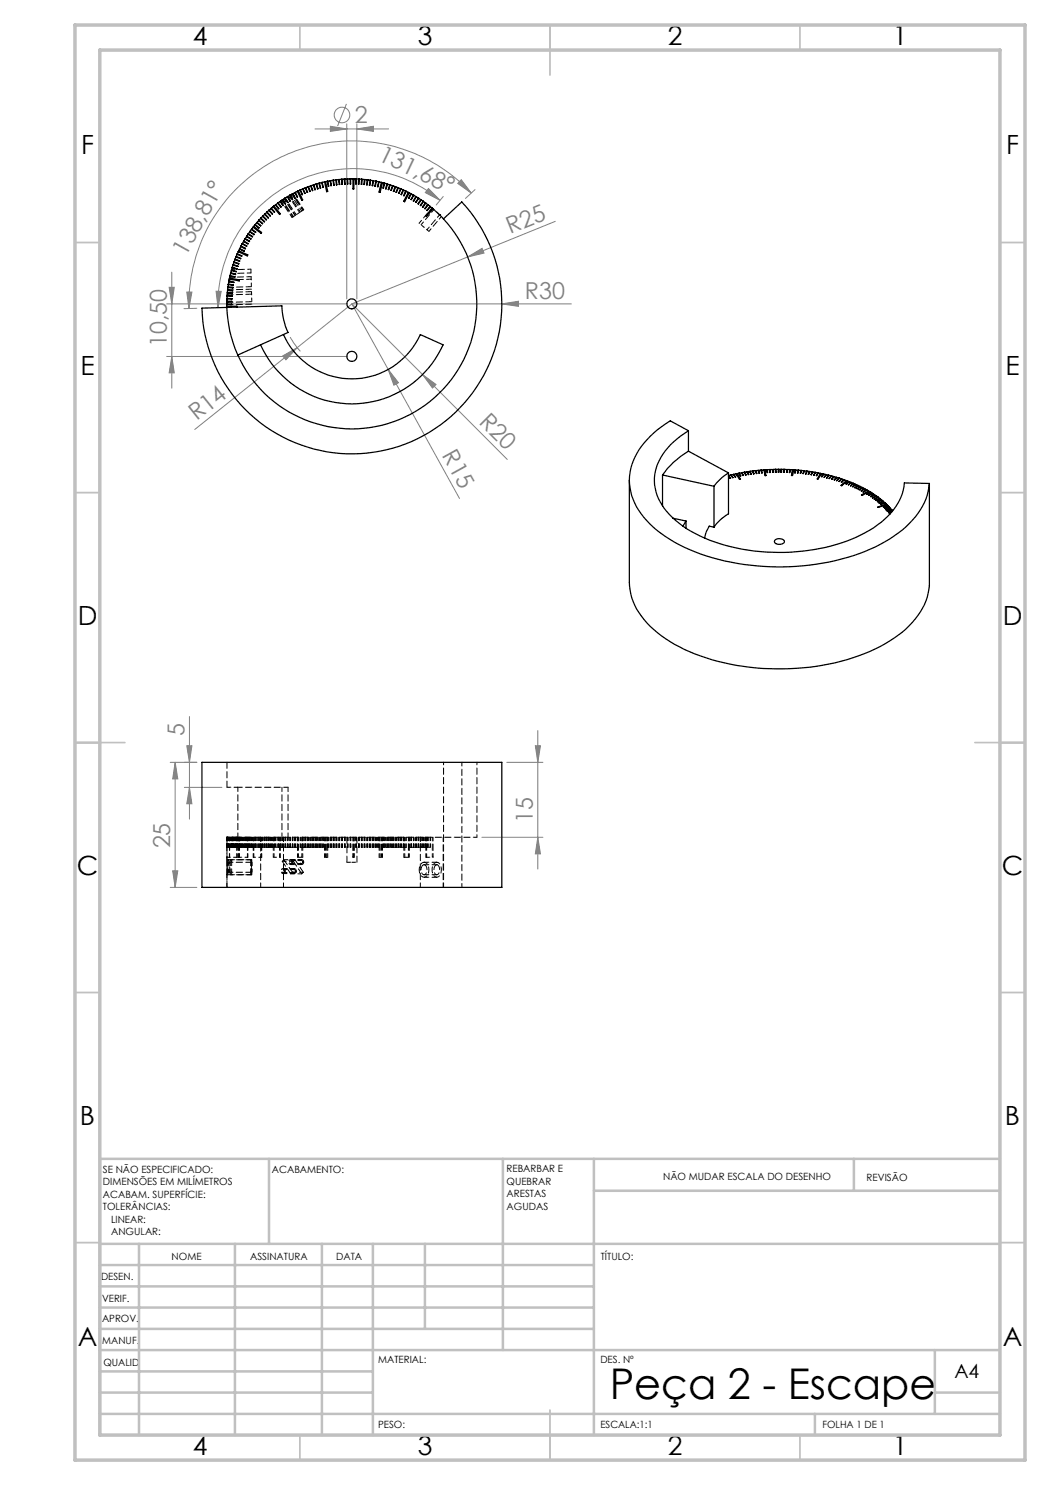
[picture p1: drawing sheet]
<svg xmlns="http://www.w3.org/2000/svg" width="210mm" height="297mm" viewBox="0 0 210 297" stroke-linecap="round" stroke-linejoin="round" font-family="sans-serif">
<g fill="none" stroke="#808080" stroke-width=".2">
<path d="M63 25.8h14.7M66.1 25.3l3.3 .5-3.3 .5zM69.3 20.8l-1.8 4.4M69.4 24.8v35M71.4 25.8l3.3-.5v1zM71.4 24.8v35M85.7 37.7l2.3 2.4-2.9-1.6zM88.7 39.3l-1.5 1.7M92.3 35.9l2 2.7-2.8-1.9zM94.3 38.6a32.6 32.6 0 0 0-36.3-8 32.6 32.6 0 0 0-20.2 31.1M95 37.9l-1.9 1.8M33.8 57.5h1.1l-.5 3.3z"/>
<path d="M34.4 54.4v23.2M37.4 58.4h1l-.6 3.3zM43.2 58.2l1 .1-.6 3.3zM88 40.1a27 27 0 0 0-29.1-3.7 27 27 0 0 0-15.3 25.2M93.5 51.4l2.9-1.7 .4 .9zM111.1 44.3l-40.7 16.5M33.3 60.8h36.1M33.3 71.3h36.1M34.4 71.3l.5 3.3h-1.1zM39.4 61.7h-2.6M56.6 71.2l2.8-1.7-2.2 2.5zM58 67.4l.7 1.1 1.4 1.8"/>
<path d="M59.4 69.5l-20.5 16.4M70.4 60.8h43.9M70.4 60.8l-11 8.7M70.4 60.8l21.5 38.9M70.4 60.8l14.1 14.1M77.6 73.9l2.1 2.6-.9 .5zM84.5 74.9l2.7 2-.7 .7zM84.5 74.9l17 17M100.4 60.8l3.3-.5v1zM35 152.5v25M35 152.5l.6 3.3h-1.1zM36.9 157.5h7.5"/>
<path d="M37.4 149.2h1l-.5 3.3zM37.9 157.5l.5 3.3h-1zM37.9 143.3v20.5M39.4 152.5h-5.4M101.4 152.5h7.2M107.1 149.2h1l-.5 3.3zM107.6 146.1v27.7M34 177.5h5.4M34.5 174.2h1.1l-.6 3.3zM96.4 167.5h12.2M107.6 167.5l.5 3.3h-1z"/>
<circle cx="68.4" cy="23" r="1.55"/>
</g>
<g fill="none" stroke="#c0c0c0" stroke-width=".35">
<path d="M60 5v5M110 5v10M160 5v5M15 48.5h5M200 48.5h5M15 98.5h5M200 98.5h5M15 148.5h10M195 148.5h10M15 198.5h5M200 198.5h5M15 248.5h5"/>
<path d="M200 248.5h5M60 287v5M110 282v10M160 287v5"/>
</g>
<g fill="none" stroke="#c0c0c0" stroke-width=".5">
<path d="M53.8 231.8v17M100.6 231.8v38.2M118.8 231.8v55.2M118.8 238.2h81.2M170.8 231.8v6.4M200 231.8h-180v55.2M20 248.8h180M20 257.3h98.8M20 253h98.8M27.8 248.8v38.2M47 248.8v38.2M64.4 248.8v38.2"/>
<path d="M74.6 248.8v38.2M85 248.8v17M20 265.8h98.8M20 261.5h98.8M20 278.5h54.6M20 274.3h54.6M20 270h180M187 278.5h13M187 270v12.8M20 282.8h180M163 282.8v4.2"/>
</g>
<path d="M15 5h190v287h-190zM20 10h180v277h-180z" fill="none" stroke="#c0c0c0" stroke-width=".7"/>
<g fill="#808080">
<path d="M100.4 60.8l3.3-.5v1z"/>
<path d="M93.5 51.4l2.9-1.7 .4 .9z"/>
<path d="M56.6 71.2l2.8-1.7-2.2 2.5z"/>
<path d="M77.6 73.9l2.1 2.6-.9 .5z"/>
<path d="M84.5 74.9l2.7 2-.7 .7z"/>
<path d="M85.7 37.7l2.3 2.4-2.9-1.6zM43.2 58.2l1 .1-.6 3.3z"/>
<path d="M66.1 25.3l3.3 .5-3.3 .5zM71.4 25.8l3.3-.5v1z"/>
<path d="M92.3 35.9l2 2.7-2.8-1.9zM37.4 58.4h1l-.6 3.3z"/>
<path d="M34.5 174.2h1.1l-.6 3.3zM35 152.5l.6 3.3h-1.1zM107.6 167.5l.5 3.3h-1zM107.1 149.2h1l-.5 3.3z"/>
<path d="M33.8 57.5h1.1l-.5 3.3zM34.4 71.3l.5 3.3h-1.1z"/>
<path d="M37.9 157.5l.5 3.3h-1zM37.4 149.2h1l-.5 3.3z"/>
</g>
<g fill="none" stroke="#000" stroke-width=".25">
<path d="M56.5 40l-.4 .2M56.6 39.9l-.1 .1M56.6 39.9l.4 .9-.5-.8M57 39.6l-.4 .3M57 39.6h.1M57 39.6l.6 .9h-.1l-.5-.9M57.5 39.4l-.5 .2M57.5 39.3v.1M57.5 39.3l.6 .9h-.1l-.5-.8M58 39.1l-.5 .2M58 39v.1M58 39l.5 .9-.5-.8"/>
<path d="M58.5 38.8l-.5 .2M58.6 38.7l-.1 .1M58.6 38.7l.3 1-.4-.9M59 38.5l-.4 .2M59.1 38.5h-.1M59.1 38.5l.4 .9h-.1l-.4-.9M59.5 38.3l-.4 .2M59.7 38.2l-.2 .1M59.7 38.2l.8 1.8-.1 .1-.9-1.8M60 38l-.3 .2M60.1 38h-.1M60.1 38l.3 .9-.4-.9"/>
<path d="M60.5 37.8l-.4 .2M60.6 37.7l-.1 .1M60.6 37.7l.4 1h-.1l-.4-.9M61.1 37.6l-.5 .1M61.1 37.5v.1M61.1 37.5l.4 .9-.1 .1-.3-.9M61.6 37.4l-.5 .1M61.7 37.3l-.1 .1M61.7 37.3l.4 1h-.2l-.3-.9M62.1 37.2l-.4 .1M62.2 37.1l-.1 .1M62.2 37.1l.3 1-.4-.9"/>
<path d="M62.7 37l-.5 .1M62.8 37h-.1M62.8 37l.3 .9-.1 .1-.3-1M63.2 36.8l-.4 .2M63.3 36.8h-.1M63.3 36.8l.3 .9-.1 .1-.3-1M63.8 36.7l-.5 .1M63.8 36.7h.1M63.8 36.7l.2 .9h.1l-.2-.9M64.3 36.5l-.4 .2M64.4 36.5h-.1M64.4 36.5l.2 1-.3-1"/>
<path d="M64.9 36.4l-.5 .1M65.1 36.3l-.2 .1M65.1 36.3l.4 2h-.2l-.4-1.9M65.4 36.3h-.3M65.5 36.2l-.1 .1M65.5 36.2l.3 1h-.1l-.3-.9M66 36.2h-.5M66 36.2h.1M66 36.2l.2 .9h.1l-.2-.9M66.6 36.1l-.5 .1M66.6 36.1h.1M66.6 36.1l.1 .9h.2l-.2-.9"/>
<path d="M67.2 36l-.5 .1M67.2 36h.1M67.2 36l.1 1h.1l-.1-1M67.7 35.9l-.4 .1M67.7 35.9h.1M67.7 35.9l.1 1h.1l-.1-1M68.3 35.9h-.5M68.4 35.8l-.1 .1M68.4 35.8l.1 1.1h-.1l-.1-1M68.9 35.8h-.5M68.9 35.8h.1M68.9 35.8v1h.1v-1"/>
<path d="M69 35.8h.5M69.5 35.8h.1M69.5 35.8l.1 1-.1-1M70 35.8h-.5M70 35.8h.1M70 35.8v1h.1v-1M70.1 35.8h.5M70.6 35.8h.2M70.6 35.8v2h.2v-2M70.8 35.8h.4M71.2 35.8h.1M71.2 35.8v1l.1-1"/>
<path d="M71.3 35.8h.5M71.8 35.8h.1M71.8 35.8l-.1 1h.1l.1-1M71.9 35.8h.4M72.3 35.8l.1 .1M72.3 35.8l-.1 1.1h.2v-1M72.4 35.9h.5M72.9 35.9h.1M72.9 35.9l-.1 1h.1l.1-1M73 35.9l.4 .1M73.4 36h.2M73.4 36l-.1 1h.1l.2-1"/>
<path d="M73.6 36l.4 .1M74 36.1h.1M74 36.1l-.1 .9h.1l.1-.9M74.1 36.1h.5M74.6 36.1l.1 .1M74.6 36.1l-.2 1h.1l.2-.9M74.7 36.2h.5M75.2 36.2v.1M75.2 36.2l-.2 1h.1l.1-.9M75.2 36.3l.5 .1M75.7 36.4h.1M75.7 36.4l-.2 .9 .1 .1 .2-1"/>
<path d="M75.8 36.4l.5 .1M76.3 36.5h.2M76.3 36.5l-.5 1.9 .2 .1 .5-2M76.5 36.5l.3 .1M76.8 36.6l.1 .1M76.8 36.6l-.2 1h.1l.2-.9M76.9 36.7l.5 .1M77.4 36.8h.1M77.4 36.8l-.3 .9 .1 .1 .3-1M77.5 36.8l.4 .2M77.9 37h.1M77.9 37l-.3 .9 .4-.9"/>
<path d="M78 37l.5 .1M78.5 37.1l.1 .1M78.5 37.1l-.3 1 .4-.9M78.6 37.2l.4 .1M79 37.3l.1 .1M79 37.3l-.3 1h.1l.3-.9M79.1 37.4l.5 .1M79.6 37.5l.1 .1M79.6 37.5l-.4 .9 .1 .1 .4-.9M79.7 37.6l.4 .1M80.1 37.7l.1 .1M80.1 37.7l-.3 1 .4-.9"/>
<path d="M80.2 37.8l.4 .2M80.6 38h.1M80.6 38l-.3 .9 .4-.9M80.7 38l.4 .2M81.1 38.2l.1 .1M81.1 38.2l-.4 .9 .1 .1 .4-.9M81.2 38.3l.5 .2M81.7 38.5l.1 .1M81.7 38.5l-.9 1.7 .1 .2 .9-1.8M81.8 38.6l.4 .1M82.2 38.7l.1 .1M82.2 38.7l-.4 1 .5-.9"/>
<path d="M82.3 38.8l.4 .2M82.7 39h.1M82.7 39l-.5 .9 .6-.9M82.8 39l.4 .3M83.2 39.3l.1 .1M83.2 39.3l-.5 .9h.1l.5-.8M83.3 39.4l.4 .2M83.7 39.6h.1M83.7 39.6l-.6 .9h.1l.5-.9M83.7 39.6l.4 .3M84.1 39.9l.1 .1M84.1 39.9l-.4 .9 .5-.8"/>
<path d="M84.2 40l.4 .2M45.4 59.2v.5M45.4 59.8v.5M45.4 59.7v.1M45.4 59.7h1v.1h-1M45.4 59h.1M45.4 59.1v.1M45.4 59.1l1 .1v.1l-1-.1M45.5 58.6l-.1 .5M45.5 58.5v.1M45.5 58.5l1 .2-1-.1M45.5 58.1v.4"/>
<path d="M45.5 58v.1M45.5 58l1 .1v.1l-1-.1M45.6 57.5l-.1 .5M45.6 57.4v.1M45.6 57.4l1 .1v.1l-1-.1M45.6 56.9v.5M45.7 56.8l-.1 .1M45.7 56.8l1 .2-.1 .1-1-.2M45.8 56.3l-.1 .5M45.8 56.3h.1M45.8 56.3l1 .1-1-.1M45.8 56h.1"/>
<path d="M45.9 55.8l-.1 .5M45.9 55.6v.2M45.9 55.6l2 .4-.1 .2-1.9-.4M46 55.2l-.1 .4M46 55.1v.1M46 55.1l1 .2v.2l-1-.3M46.1 54.7l-.1 .4M46.1 54.6v.1M46.1 54.6l1 .2v.1l-1-.2M46.3 54.1l-.2 .5M46.3 54v.1M46.3 54l1 .3-1-.2"/>
<path d="M46.4 53.5l-.1 .5M46.5 53.4l-.1 .1M46.5 53.4l.9 .4-1-.3M46.6 53l-.1 .4M46.6 52.9v.1M46.6 52.9l1 .3-1-.2M46.8 52.5l-.2 .4M46.8 52.4v.1M46.8 52.4l1 .3-.1 .1-.9-.3M47 51.9l-.2 .5M47 51.8v.1M47 51.8l.9 .4v.1l-.9-.4"/>
<path d="M47.2 51.4l-.2 .4M47.2 51.3v.1M47.2 51.3l1 .4-1-.3M47.4 50.9l-.2 .4M47.4 50.8v.1M47.4 50.8l1 .3-.1 .2-.9-.4M47.7 50.3l-.3 .5M47.7 50.2v.1M47.7 50.2l1.9 .8-.1 .2-1.8-.9M47.9 49.8l-.2 .4M47.9 49.7v.1M47.9 49.7l.9 .5v.1l-.9-.5"/>
<path d="M48.2 49.3l-.3 .4M48.2 49.2v.1M48.2 49.2l.9 .5-.1 .1-.8-.5M48.4 48.8l-.2 .4M48.5 48.7l-.1 .1M48.5 48.7l.9 .5-.1 .1-.9-.5M48.7 48.3l-.2 .4M48.8 48.2l-.1 .1M48.8 48.2l.8 .5-.9-.4M49 47.8l-.2 .4M49 47.7v.1M49 47.7l.9 .5-.1 .1-.8-.5"/>
<path d="M49.3 47.3l-.3 .4M49.4 47.2l-.1 .1M49.4 47.2l.8 .6-.9-.5M49.6 46.8l-.2 .4M49.7 46.7l-.1 .1M49.7 46.7l.8 .6-.9-.5M50 46.4l-.3 .3M50 46.3v.1M50 46.3l.8 .5v.2l-.8-.6M50.3 45.9l-.3 .4M50.3 45.8v.1M50.3 45.8l.9 .6-.9-.5"/>
<path d="M50.6 45.4l-.3 .4M50.8 45.3l-.2 .1M50.8 45.3l1.5 1.2-.1 .2-1.6-1.3M51 45l-.2 .3M51 44.9v.1M51 44.9l.8 .6-.8-.5M51.4 44.6l-.4 .3M51.4 44.5v.1M51.4 44.5l.8 .6-.8-.5M51.7 44.1l-.3 .4M51.8 44l-.1 .1M51.8 44l.7 .8-.8-.7"/>
<path d="M52.1 43.7l-.3 .3M52.2 43.6l-.1 .1M52.2 43.6l.7 .7-.8-.6M52.5 43.3l-.3 .3M52.6 43.2l-.1 .1M52.6 43.2l.6 .8-.7-.7M52.9 42.9l-.3 .3M53 42.8l-.1 .1M53 42.8l.6 .8-.7-.7M53.3 42.5l-.3 .3M53.4 42.4l-.1 .1M53.4 42.4l.6 .8-.7-.7"/>
<path d="M53.8 42.1l-.4 .3M53.8 42v.1M53.8 42l.6 .8-.6-.7M54.2 41.7l-.4 .3M54.3 41.7h-.1M54.3 41.7l.6 .8-.7-.8M54.6 41.3l-.3 .4M54.8 41.2l-.2 .1M54.8 41.2l1.3 1.6-.2 .1-1.3-1.6M55.1 41l-.3 .2M55.2 40.9l-.1 .1M55.2 40.9l.6 .8-.7-.7"/>
<path d="M55.6 40.6l-.4 .3M55.6 40.6h.1M55.6 40.6l.6 .8h-.1l-.5-.8M56 40.3l-.4 .3M56.1 40.2l-.1 .1M56.1 40.2l.5 .9-.6-.8M56.3 40.1h.1M84.6 40.2l.1 .1M84.6 40.2l-.5 .9 .6-.8M84.7 40.3l.4 .3M85.1 40.6h.1M85.1 40.6l-.6 .8h.1l.6-.8"/>
<path d="M85.2 40.6l.3 .3M85.5 40.9l.1 .1M85.5 40.9l-.5 .9 .6-.8M85.6 41l.4 .3M86 41.3h.1M86 41.3l-.6 .8 .7-.8M86.1 41.3l.3 .3M86.4 41.6l.2 .2M86.4 41.6l-1.2 1.6 .1 .1 1.3-1.5M86.6 41.8l2.1 2M87.9 43h.1M88.7 43.8a25 25 0 0 1-9 40.2 25 25 0 0 1-34.3-22.7"/>
<path d="M88.7 43.8l3.7-3.4a30 30 0 0 1-10.7 48.2 30 30 0 0 1-41.3-27l16-.4a13.6 13.6 0 0 0 1.2 5.3l-10 4.5M45.4 60.4v.4M45.4 60.9v.4M45.4 60.3v.1M45.4 60.8v.1M45.4 61.3l2-.1v.3M45.4 60.8h1v.1h-1M45.4 60.3h1v.1h-1M56.7 66.9a15 15 0 0 0 13.7 8.9 15 15 0 0 0 13.7-8.9l4.5 2.1a20 20 0 0 1-18.2 11.8 20 20 0 0 1-18.3-11.8M125.9 96.1v20.4a13 13 0 0 0 5.5 10 35.2 35.2 0 0 0 17.3 6.8 46.2 46.2 0 0 0 28.3-4.5 17.3 17.3 0 0 0 8.5-9.4l.4-2.3v-20.4M132.5 95v6.2M132.5 95l10.3 2.3"/>
<path d="M137.7 86.1l-3.6-1.9a15.9 15.9 0 0 0-8.1 10.3 11.9 11.9 0 0 0 4 10.3 31.7 31.7 0 0 0 16.2 7.6 48.2 48.2 0 0 0 28.8-3 20.8 20.8 0 0 0 9.5-8.2l1-2.2 .4-2.3M137.7 86.1a13.8 13.8 0 0 0-6.6 8.1 9.7 9.7 0 0 0 3.4 9.3 28.3 28.3 0 0 0 15.1 6.5 39.5 39.5 0 0 0 22.6-3 15.2 15.2 0 0 0 8.3-8.3l.4-2.1 5 .1M137.7 90.2a16 16 0 0 0-5.2 4.8M137.7 86.1v4.1M137.7 90.2l8 4.4M142.8 97.3v8.1M145.7 94.6v8.2a8.9 8.9 0 0 0-2.9 2.6M145.7 94.6a10 10 0 0 0-2.9 2.7M145.7 95.1l.4 .5-.4-.3M146.2 95l.4 .5-.5-.5-.4 .1M146.2 95v.1M146.8 94.9l.3 .5h-.1l-.3-.5-.5 .1"/>
<path d="M146.8 94.9v.1M147.4 94.7l.7 1.1h-.2l-.7-1-.4 .1M147.4 94.7v.4M147.8 94.6l.4 .6h-.1l-.4-.6-.3 .1M147.8 94.6v.2M148.4 94.5l.3 .6h-.1l-.3-.6-.5 .1M148.4 94.5v.2M148.9 94.4l.3 .6-.4-.5h-.4M148.9 94.4v.2M149.5 94.4l.3 .5h-.2l-.2-.5h-.5M149.5 94.4v.2M150 94.3l.3 .5-.1 .1-.2-.6-.5 .1"/>
<path d="M150 94.3v.2M150.6 94.2l.2 .6h-.1l-.2-.6-.5 .1M150.6 94.2v.3M151.2 94.1l.2 .6h-.1l-.2-.5h-.5M151.2 94.1v.3M151.7 94.1l.2 .5-.3-.5h-.4M151.7 94.1v.3M152.3 94l.1 .6-.2-.6-.5 .1M152.3 94v.4M153 94l.2 1.1h-.2l-.2-1.1h-.5M153 94l.4-.1 .1 .6M153 94v.9"/>
<path d="M153.5 93.9h.4l.1 .6M153.5 93.9v.6M154 93.9h.5l.1 .6h.1l-.1-.6M154 93.9l.1 .6h-.1M154 93.9v.6M154.6 93.9v.6M155.2 93.9v.6h-.1v-.6h-.5M155.2 93.9h.4v.5h.2v-.5h.4v.5h.1v-.5h.5l-.1 .6h.1l.1-.6h.5M155.2 93.9v.6M157.4 93.9l-.1 .6h.1v-.6h.5M157.4 93.9v.6M157.9 93.9v.6"/>
<path d="M158.5 93.9h-.5l-.1 .6M158.5 93.9l-.2 1.2h.2l.2-1.1h.4M158.5 93.9v1.1M159.1 94l-.1 .6 .2-.6h.4M159.1 94v.4M159.6 94l-.1 .6 .2-.6 .5 .1M159.6 94v.4M160.2 94.1l-.1 .6 .2-.6 .5 .1M160.2 94.1v.3M160.8 94.2l-.2 .5 .3-.5h.4M160.8 94.2v.2M161.3 94.2l-.2 .6 .3-.6 .5 .1"/>
<path d="M161.3 94.2v.3M161.9 94.3l-.3 .6 .4-.6 .5 .1M161.9 94.3v.2M162.5 94.4l-.2 .6 .3-.6 .4 .1M162.5 94.4v.2M163 94.5l-.3 .5 .4-.5 .4 .1M163 94.5v.2M163.5 94.6l-.2 .5 .4-.5 .4 .1M163.5 94.6v.2M164.1 94.7l-.7 1.1h.2l.7-1.1 .3 .1M164.1 94.7v.3M164.6 94.8l-.3 .5 .1 .1 .3-.6 .5 .1"/>
<path d="M164.6 94.8v.2M165.2 94.9l-.4 .6 .5-.6 .4 .1M165.2 94.9v.2M165.7 95l-.4 .6 .5-.5 .4 .1M165.7 95v.2M166.2 95.2l-.4 .5 .5-.5 .5 .1M166.2 95.2v.1M166.8 95.3l-.5 .5 .5-.5 .5 .2M166.8 95.3v.1M167.3 95.5l-.5 .5 .6-.5 .4 .1M167.3 95.5v.1M167.8 95.6l-.5 .5 .6-.5 .4 .2"/>
<path d="M167.8 95.6v.1M168.3 95.8l-.5 .5 .6-.5 .4 .2M168.3 95.8v.1M168.8 96l-.5 .4 .6-.4 .4 .1M168.8 96v.1M169.3 96.1l-1.1 1 .1 .1 1.1-1 .4 .1M169.3 96.1v.2M169.8 96.3l-.6 .5 .6-.5 .4 .2M169.8 96.3v.1M170.2 96.5l-.5 .4 .6-.4 .4 .2M170.2 96.5v.1M170.7 96.7l-.6 .5 .7-.5 .3 .2"/>
<path d="M170.7 96.7v.1M171.1 96.9l-.6 .4 .7-.4 .4 .2M171.1 96.9v.1M171.6 97.1l-.6 .4 .7-.4 .3 .2M171.6 97.1v.1M172 97.3l-.6 .4 .7-.4 .4 .2M172 97.3v.1M172.5 97.5l-.7 .4 .7-.4 .4 .2M172.5 97.5v.1M172.9 97.7l-.7 .4 .8-.3 .3 .2M172.9 97.7v.1M173.3 98l-.7 .4 .8-.4 .3 .2"/>
<path d="M173.3 98h.1M173.7 98.2l-1.4 .8 .1 .1 1.4-.8 .3 .1M173.7 98.2v.2M174.1 98.4l-.7 .4 .8-.3 .3 .2M174.1 98.4v.1M174.5 98.7l-.7 .4 .8-.4 .3 .2M174.5 98.7h.1M174.9 98.9l-.8 .4 .8-.3 .4 .2M174.9 98.9v.1M175.3 99.2l-.8 .4 .8-.4 .3 .2M175.3 99.2v.1M175.6 99.4l-.8 .4 .9-.3 .3 .2"/>
<path d="M175.6 99.4v.1M176 99.7l-.8 .3 .8-.2 .3 .2M176 99.7v.1M176.3 100l-.8 .3 .9-.3 .2 .3M176.3 100h.1M134.6 103.6l2.6 .6M137.2 104.2l-.6 1M137.2 104.2v1.5M142.8 105.4l-.9-.2-.6 1.1-.4 1.3M155 108.1a1.3 1.3 0 0 1 1.9 .2 1.2 1.2 0 0 1-1.9 .3l-.1-.3zM176.6 100.3l-.8 .3 .9-.3 .3 .2M176.6 100.3h.1"/>
<path d="M177 100.5l-.9 .3 .9-.2 .2 .2M177 100.5v.1M177.2 100.8l-1.7 .6 1.8-.5 .3 .2M177.2 100.8v.1M177.6 101.1l-.9 .3 .9-.3 .2 .3M177.6 101.1v.1M177.8 101.4l-.8 .3 .9-.3 .2 .3M177.8 101.4v.1M178 102.8h-.1M178.1 101.7l-.9 .2 .9-.2M178.1 101.7h.1M178.1 101.7l.2 .3"/>
<path d="M178.3 102l-.9 .2 1-.2 .1 .2M178.3 102h.1M178.4 102.3l-.7 .2 .6-.1M40.4 152.5h60v25h-60z"/>
<circle cx="70.4" cy="71.3" r="1.01"/>
<circle cx="70.4" cy="60.8" r="1"/>
</g>
<g fill="none" stroke="#000" stroke-width=".2" stroke-dasharray="1.3 .6" stroke-dashoffset=".5">
<path d="M56.5 40l2.2 3.3M56.8 39.8l2.2 3.3M50.2 54.6l-4.1 .1M56.2 40.2l2.2 3.3M56.4 40.1l2.2 3.3M59.1 43.1l-2.2-3.4M59.2 42.9l-2.2-3.3M59.9 42.5l-.9 .6M60.7 41.9l-.8 .6M86.4 41.6l-2.6 3M86.8 41.9l-2.6 3.1M45.4 157.5h2.2"/>
<path d="M45.4 169.5h1M45.4 171.5v-4M45.4 177.5v-6M45.7 172.5l.1 1-.1 .9-.1-.9 .1-1M45.9 167.5v4M45.9 171.5v-4M47.4 171.5v-4M47.6 167.5h47.8M47.7 167.5v4M47.8 171.5v-4M47.9 171.5v-4M49.5 171.5v-4"/>
<path d="M49.6 171.5v-4M50.2 175h-4.1M50.2 172h-4.1M50.3 172.5v2v-2M50.6 167.5v4M50.8 171.5v-4M52.2 171.5v-4M52.3 171.5v-4M54.7 167.5v4M54.8 171.5v-4M55.9 171.5v-4M56.1 171.5v-4"/>
<path d="M56.5 172.3h2.2M56.6 174.7h2.2M56.6 174.5h2.2M56.8 172h2.2M58.1 172.9h2.2M58.1 172.7h2.2M58.2 174.8h2.1M58.5 174.5h2.2M58.8 173.7h-2.2M58.8 173.9h-2.2M59.5 167.5v4M59.7 171.5v-4"/>
<path d="M60.3 171.9h-2.2M60.3 172.1h-2.2M60.4 171.5v-4M60.6 171.5v-4M64.9 167.5v4M65.1 171.5v-4M65.4 171.5v-4M65.5 171.5v-4M69.4 172.5h1M70.4 172.5h1M70.6 171.5v-4M70.6 167.5v4"/>
<path d="M70.8 171.5v-4M75.8 171.5v-4M76 171.5v-4M76.3 167.5v4M76.5 171.5v-4M80.8 171.5v-4M81 171.5v-4M81 171.5h.9M81.7 167.5v4M81.9 171.5v-4M84.8 172.5a1.64 1.64 0 0 0-1 1.5 1.64 1.64 0 0 0 1 1.5 1.64 1.64 0 0 0 1-1.5 1.64 1.64 0 0 0-1-1.5M85.2 171.5v-4"/>
<path d="M85.3 171.5v-4M86.5 167.5v4M86.6 171.5v-4M92.4 177.5v-25"/>
</g>
<path d="M45.4 174.3v-1.7M47.9 171.5h1.6M50.6 171.5h1.6M88.7 167.5v-15M95.4 167.5v-15" fill="none" stroke="#000" stroke-width=".2" stroke-dasharray="1.3 .6" stroke-dashoffset=".8"/>
<g fill="none" stroke="#000" stroke-width=".2" stroke-dasharray="1.3 .6">
<path d="M56.5 39.9l-.1 .2M56.9 39.7l-.3 .2M58 39l-.1 .1M58.4 38.8l-.4 .2M45.4 59.8v-.1M45.4 59.7h.1M45.4 59.1v-.1M45.6 57.5h.1M45.7 56.9h.1M45.7 56.8v-.1M45.7 56.7l.1-.4M45.8 56.2v-.2"/>
<path d="M58.7 43.3l-.3 .2M59 43.1l-.3 .2M45.4 61l5-.2M45.4 60.5v-.2M45.4 60.5l5-.2M45.4 60.3v-.1M45.4 157.5v-5M45.4 167.5h.1M45.4 174.3v3.2M45.4 167.5v5.1M45.4 169.5h.1M45.4 171.5h.1"/>
<path d="M46.4 169.5h.1M46.5 169.5h.1M46.6 169.5h.1M46.7 169.5h.1M46.8 169.5h.1M46.8 169.5h.2M47 169.5h.1M47.1 169.5h.1M47.1 169.5h.2M47.3 169.5h.1M47.4 167.5h.1M47.4 171.5h.4"/>
<path d="M47.4 169.5h.1M47.4 169.5h.2M47.6 169.5h.1M47.6 167.5h-.2M47.7 169.5h.1M47.8 169.5h.1M47.8 171.5h.1M47.9 169.5h.1M48 169.5h.1M48.1 169.5h.1M48.2 169.5h.2M48.4 169.5h.1"/>
<path d="M48.4 169.5h.4M48.8 169.5h.1M48.9 169.5h.2M49.1 169.5h.1M49.1 169.5h.2M49.3 169.5h.1M49.4 169.5h.2M49.5 171.5h.1M49.6 169.5h.1M49.6 169.5h.3M49.9 169.5h.1M49.9 169.5h.3"/>
<path d="M50.2 169.5h.1M50.2 169.5h.3M50.5 169.5h.1M50.5 169.5h.3M50.8 169.5h.1M50.8 169.5h.3M51.1 169.5h.1M51.2 169.5h.6M51.8 169.5h.1M51.8 169.5h.3M52.1 169.5h.1M52.2 169.5h.3"/>
<path d="M52.2 171.5h.1M52.5 169.5h.1M52.6 169.5h.3M52.9 169.5h.1M52.9 169.5h.3M53.2 169.5h.1M53.3 169.5h.3M53.6 169.5h.1M53.7 169.5h.3M54 169.5h.1M54.1 169.5h.3M54.4 169.5h.1"/>
<path d="M54.5 169.5h.4M54.9 169.5h.1M55.1 169.5h.6M55.7 169.5h.1M55.8 169.5h.4M55.9 171.5h.2M56.2 169.5h.1M56.2 169.5h.4M56.6 169.5h.1M56.7 169.5h.4M56.8 172l-.3 .3M57.1 169.5h.1"/>
<path d="M57.1 169.5h.4M57.5 169.5h.1M57.6 169.5h.4M58 169.5h.1M58.1 169.5h.4M58.2 174.8l.3-.3M58.5 169.5h.1M58.6 169.5h.4M59 169.5h.1M59 172l-.3 .3M59 169.5h.4M59.4 169.5h.1"/>
<path d="M60 169.5h.4M60.3 174.8l.4-.3M60.4 171.5h.2M60.4 169.5h.1M60.5 169.5h.4M60.9 169.5h.1M61.1 169.5h.3M61.4 169.5h.1M61.6 169.5h.4M62 169.5h.1M62.2 169.5h.3M62.5 169.5h.1"/>
<path d="M62.7 169.5h.3M63 169.5h.1M63.2 169.5h.3M63.5 169.5h.1M63.8 169.5h.3M64.1 169.5h.1M64.4 169.5h.2M64.6 169.5h.1M64.9 171.5h.5M65.4 171.5h.1M65.5 169.5h.2M65.7 169.5h.1"/>
<path d="M66 169.5h.2M66.2 169.5h.1M66.6 169.5h.2M66.8 169.5h.1M67.2 169.5h.1M67.3 169.5h.1M67.7 169.5h.2M67.9 169.5h.1M68.3 169.5h.1M68.4 169.5h.1M68.9 169.5h.1M69 169.5h.1"/>
<path d="M69.4 167.5v5M69.5 169.5h.1M70 169.5h.1M70.1 169.5h.1M70.6 171.5h.2M70.8 171.5h.1M71.2 169.5h.1M71.3 169.5h.1M71.4 172.5v-5M71.7 169.5h.1M71.8 169.5h.1M72.3 169.5h.1"/>
<path d="M72.4 169.5h.1M72.8 169.5h.1M72.9 169.5h.1M73.4 169.5h.1M73.5 169.5h.1M73.9 169.5h.1M74 169.5h.1M74.4 169.5h.1M74.5 169.5h.2M75 169.5h.1M75.1 169.5h.2M75.5 169.5h.1"/>
<path d="M75.6 169.5h.2M75.8 171.5h.2M76 171.5h.5M76.6 169.5h.1M76.7 169.5h.3M77.1 169.5h.1M77.2 169.5h.3M77.7 169.5h.1M77.8 169.5h.3M78.2 169.5h.1M78.3 169.5h.3M78.7 169.5h.1"/>
<path d="M78.8 169.5h.3M79.2 169.5h.1M79.3 169.5h.4M79.7 169.5h.1M79.8 169.5h.4M80.2 169.5h.1M80.3 169.5h.4M80.7 169.5h.1M80.8 171.5h.2M80.8 169.5h.5M81.7 169.5h.1M81.8 169.5h.4"/>
<path d="M82.2 169.5h.1M82.3 169.5h.4M82.7 169.5h.1M82.8 169.5h.3M83.1 169.5h.1M83.2 169.5h.4M83.6 169.5h.1M83.7 169.5h.4M84.1 169.5h.1M84.2 169.5h.3M84.5 169.5h.1M84.6 169.5h.4"/>
<path d="M84.8 173a1.14 1.14 0 0 0 0 2 1.14 1.14 0 0 0 0-2M85 169.5h.1M85 169.5h.4M85.2 171.5h.1M85.4 169.5h.1M85.5 169.5h.6M87.4 173a1.15 1.15 0 0 1-.1 1.9 1.17 1.17 0 0 1 .1-1.9"/>
</g>
<g fill="none" stroke="#000" stroke-width=".2" stroke-dasharray="1.3 .6" stroke-dashoffset=".4">
<path d="M50.2 53.8v.8M50.2 55.3l-4.2 .2M87.4 42.4l.5 .5M47.6 157.5v10M47.6 157.5h10M56.4 157.5v10M57.6 157.5v10M45.7 172a4.5 4.5 0 0 1 0 2.9l-.2-1.7 .2-1.2M52.1 177.5v-10M56.7 177.5v-10M59.5 171.5h.9M84.1 177.5v-10"/>
<path d="M88.6 177.5v-10M88.7 177.5v-10"/>
</g>
<g fill="none" stroke="#000" stroke-width=".2" stroke-dasharray="1.3 .6" stroke-dashoffset=".6">
<path d="M57.7 39.2l2.2 3.3M57.9 39.1l2.2 3.3M58.2 38.9l2.1 3.3M58.5 38.8l2.2 3.2M50.2 53.8l-3.9 .1M50.2 55.3l.1 1.3M50.3 56.6v1.2M50.3 58.3v1.3M50.3 59.6l.1 1.2M60.6 42.1l-2.2-3.3M60.7 41.9l-2.1-3.2M84.8 45.5l-1-.9"/>
<path d="M85.4 45.9l2.5-3M85.8 46.3l-1-.8M85.8 46.3l2.5-3M45.4 169.5v-2M45.4 171.5h2M45.4 172.5v1.9M45.5 169.5v-2M45.6 169.5v-2M45.7 169.5v-2M45.8 169.5v-2M46 169.5v-2M46.1 169.5v-2"/>
<path d="M46.2 169.5v-2M46.3 169.5v-2M46.4 169.5v-2M46.5 169.5v-2M46.6 169.5v-2M46.7 169.5v-2M46.8 169.5v-2M47 169.5v-2M47.1 169.5v-2M47.2 169.5v-2M47.3 169.5v-2M47.4 167.5h-2"/>
<path d="M47.4 169.5v-2M47.5 169.5v-2M47.6 169.5v-2M47.7 169.5v-2M47.8 169.5v-2M47.9 169.5v-2M48 169.5v-2M48.1 169.5v-2M48.2 169.5v-2M48.4 169.5v-2M48.5 169.5v-2M48.7 169.5v-2"/>
<path d="M48.8 169.5v-2M48.9 169.5v-2M49 169.5v-2M49.1 169.5v-2M49.3 169.5v-2M49.4 169.5v-2M49.6 169.5v-2M49.7 169.5v-2M49.9 169.5v-2M50 169.5v-2M50.2 169.5v-2M50.3 169.5v-2"/>
<path d="M50.4 169.5v-2M50.5 169.5v-2M50.8 169.5v-2M51 169.5v-2M51.1 169.5v-2M51.2 169.5v-2M51.4 169.5v-2M51.7 169.5v-2M51.8 169.5v-2M52.1 169.5v-2M52.2 169.5v-2M52.5 169.5v-2"/>
<path d="M52.6 169.5v-2M52.9 169.5v-2M53 169.5v-2M53.2 169.5v-2M53.3 169.5v-2M53.4 169.5v-2M53.6 169.5v-2M53.7 169.5v-2M53.8 169.5v-2M53.9 169.5v-2M54 169.5v-2M54.1 169.5v-2"/>
<path d="M54.2 169.5v-2M54.3 169.5v-2M54.4 169.5v-2M54.5 169.5v-2M54.7 171.5h1.2M54.9 169.5v-2M55.1 169.5v-2M55.2 169.5v-2M55.6 169.5v-2M55.7 169.5v-2M55.8 169.5v-2M56 169.5v-2"/>
<path d="M56.1 169.5v-2M56.2 169.5v-2M56.5 169.5v-2M56.6 169.5v-2M56.7 169.5v-2M57 169.5v-2M57.1 169.5v-2M57.5 169.5v-2M57.6 169.5v-2M58 169.5v-2M58.1 169.5v-2M58.5 169.5v-2"/>
<path d="M58.6 169.5v-2M59 169.5v-2M59.1 169.5v-2M59.4 169.5v-2M59.5 169.5v-2M60 169.5v-2M60.1 169.5v-2M60.4 169.5v-2M60.5 169.5v-2M60.6 169.5v-2M60.9 169.5v-2M61 169.5v-2"/>
<path d="M61.1 169.5v-2M61.2 169.5v-2M61.4 169.5v-2M61.5 169.5v-2M61.6 169.5v-2M61.7 169.5v-2M62 169.5v-2M62.1 169.5v-2M62.2 169.5v-2M62.5 169.5v-2M62.6 169.5v-2M62.7 169.5v-2"/>
<path d="M62.8 169.5v-2M63 169.5v-2M63.1 169.5v-2M63.2 169.5v-2M63.3 169.5v-2M63.5 169.5v-2M63.6 169.5v-2M63.8 169.5v-2M63.9 169.5v-2M64.1 169.5v-2M64.2 169.5v-2M64.4 169.5v-2"/>
<path d="M64.5 169.5v-2M64.6 169.5v-2M64.7 169.5v-2M65.5 169.5v-2M65.6 169.5v-2M65.7 169.5v-2M65.8 169.5v-2M66 169.5v-2M66.1 169.5v-2M66.2 169.5v-2M66.3 169.5v-2M66.6 169.5v-2"/>
<path d="M66.7 169.5v-2M66.8 169.5v-2M66.9 169.5v-2M67.2 169.5v-2M67.3 169.5v-2M67.4 169.5v-2M67.7 169.5v-2M67.8 169.5v-2M67.9 169.5v-2M68 169.5v-2M68.3 169.5v-2M68.4 169.5v-2"/>
<path d="M68.5 169.5v-2M68.9 169.5v-2M69 169.5v-2M69.1 169.5v-2M69.5 169.5v-2M69.6 169.5v-2M70 169.5v-2M70.1 169.5v-2M70.2 169.5v-2M71.2 169.5v-2M71.3 169.5v-2M71.7 169.5v-2"/>
<path d="M71.8 169.5v-2M71.9 169.5v-2M72.3 169.5v-2M72.4 169.5v-2M72.8 169.5v-2M72.9 169.5v-2M73 169.5v-2M73.4 169.5v-2M73.5 169.5v-2M73.6 169.5v-2M73.9 169.5v-2M74 169.5v-2"/>
<path d="M74.1 169.5v-2M74.4 169.5v-2M74.5 169.5v-2M74.6 169.5v-2M74.7 169.5v-2M75 169.5v-2M75.1 169.5v-2M75.2 169.5v-2M75.3 169.5v-2M75.5 169.5v-2M75.6 169.5v-2M75.7 169.5v-2"/>
<path d="M75.8 169.5v-2M76.6 169.5v-2M76.7 169.5v-2M76.9 169.5v-2M77 169.5v-2M77.1 169.5v-2M77.2 169.5v-2M77.4 169.5v-2M77.5 169.5v-2M77.7 169.5v-2M77.8 169.5v-2M78 169.5v-2"/>
<path d="M78.1 169.5v-2M78.2 169.5v-2M78.3 169.5v-2M78.5 169.5v-2M78.6 169.5v-2M78.7 169.5v-2M78.8 169.5v-2M79 169.5v-2M79.1 169.5v-2M79.2 169.5v-2M79.3 169.5v-2M79.6 169.5v-2"/>
<path d="M79.7 169.5v-2M79.8 169.5v-2M80.1 169.5v-2M80.2 169.5v-2M80.3 169.5v-2M80.6 169.5v-2M80.7 169.5v-2M80.8 169.5v-2M81.2 169.5v-2M81.3 169.5v-2M81.7 169.5v-2M81.8 169.5v-2"/>
<path d="M82.2 169.5v-2M82.3 169.5v-2M82.7 169.5v-2M82.8 169.5v-2M83.1 169.5v-2M83.2 169.5v-2M83.3 169.5v-2M83.6 169.5v-2M83.7 169.5v-2M83.8 169.5v-2M84.1 169.5v-2M84.2 169.5v-2"/>
<path d="M84.5 169.5v-2M84.6 169.5v-2M84.7 169.5v-2M85 169.5v-2M85.1 169.5v-2M85.2 169.5v-2M85.3 171.5h1.3M85.4 169.5v-2M85.5 169.5v-2M85.6 169.5v-2M86 169.5v-2M86.1 169.5v-2"/>
<path d="M87.4 172.5a1.75 1.75 0 0 1 .4 2.8 .95 .95 0 0 1-1-.1 .95 .95 0 0 1-.4-1 1.49 1.49 0 0 1 1-1.7"/>
</g>
<g fill="none" stroke="#000" stroke-width=".2" stroke-dasharray="1.3 .6" stroke-dashoffset=".1">
<path d="M50.3 58.3l-4.8 .2M50.3 58.8l-4.9 .2M45.4 172v2.9M45.4 174.5h4.9M45.4 175h4.9M46.1 175v-3M46.3 172v3M50.2 175v-3M50.2 172v3M50.3 172v3M50.3 172h-4.9M50.3 172.5h-4.9"/>
<path d="M56.5 172.3l1.7 2.5M58.5 174.5l-1.7-2.5M58.6 172.4a.44 .44 0 0 0-.7-.4 .44 .44 0 0 0 0 .8 .44 .44 0 0 0 .7-.3v-.1M58.7 172.3l1.6 2.5M60.7 174.5l-1.7-2.5"/>
</g>
<path d="M45.5 58l4.8-.2M45.6 57.5l4.7-.2M57 174.2a.46 .46 0 0 0-.7-.4 .46 .46 0 0 0 .1 .8l.4 .1 .2-.5M59.2 174.2a.46 .46 0 0 0-.5-.4 .46 .46 0 0 0-.3 .6 .46 .46 0 0 0 .6 .2l.2-.4M60.7 172.4a.46 .46 0 0 0-.5-.4 .46 .46 0 0 0-.3 .6 .46 .46 0 0 0 .6 .2l.2-.4" fill="none" stroke="#000" stroke-width=".2" stroke-dasharray="1.3 .6" stroke-dashoffset=".2"/>
<path d="M50.3 172v1.4M50.3 173.5v1.5" fill="none" stroke="#000" stroke-width=".2" stroke-dasharray="1.3 .6" stroke-dashoffset=".7"/>
<path d="M56.9 174.2a.25 .25 0 0 0-.4-.2 .25 .25 0 0 0 0 .4 .25 .25 0 0 0 .4-.1v-.1M58.4 172.4a.26 .26 0 0 0-.4-.2 .26 .26 0 0 0 0 .4 .26 .26 0 0 0 .4-.1v-.1M59.1 174.2a.26 .26 0 0 0-.4-.2 .26 .26 0 0 0-.1 .4 .26 .26 0 0 0 .5-.1v-.1M60.6 172.4a.26 .26 0 0 0-.4-.2 .26 .26 0 0 0-.1 .4 .26 .26 0 0 0 .5-.1v-.1" fill="none" stroke="#000" stroke-width=".2" stroke-dasharray="1.3 .6" stroke-dashoffset=".9"/>
<path d="M50.2 55.8l-4.4 .2M84.8 175.5h2.6M84.8 175h2.6M87.4 172.5h-2.6M87.4 173h-2.6" fill="none" stroke="#000" stroke-width=".2" stroke-dasharray="1.3 .6" stroke-dashoffset=".3"/>
<text font-size="8.5" x="121.9" y="279.7">Peça 2 - Escape</text>
<g font-size="5.3">
<text x="38.5" y="9">4</text>
<text x="83.5" y="9">3</text>
<text x="133.6" y="9">2</text>
<text x="178.6" y="9">1</text>
<text x="16.2" y="30.8">F</text>
<text x="201.2" y="30.8">F</text>
<text x="16.1" y="75">E</text>
<text x="201.1" y="75">E</text>
<text x="15.5" y="125">D</text>
<text x="200.5" y="125">D</text>
<text x="15.4" y="175">C</text>
<text x="200.4" y="175">C</text>
<text x="16" y="225">B</text>
<text x="201" y="225">B</text>
<text x="15.5" y="269.3">A</text>
<text x="200.5" y="269.3">A</text>
<text x="38.5" y="291">4</text>
<text x="83.5" y="291">3</text>
<text x="133.6" y="291">2</text>
<text x="178.6" y="291">1</text>
</g>
<g font-size="4.7" fill="#808080">
<text x="71" y="24.7">2</text>
<text x="75.4" y="32" transform="rotate(25 75.4 32)">131,68°</text>
<text x="102.1" y="46.8" transform="rotate(-22 102.1 46.8)">R25</text>
<text x="37.1" y="51.3" transform="rotate(-61 37.1 51.3)">138,81°</text>
<text x="105" y="59.8">R30</text>
<text x="33.4" y="69.4" transform="rotate(-90 33.4 69.4)">10,50</text>
<text x="39.4" y="84.3" transform="rotate(-39 39.4 84.3)">R14</text>
<text x="95.6" y="84.6" transform="rotate(45 95.6 84.6)">R20</text>
<text x="88.3" y="91" transform="rotate(61 88.3 91)">R15</text>
<text x="36.9" y="147.2" transform="rotate(-90 36.9 147.2)">5</text>
<text x="106.6" y="164.7" transform="rotate(-90 106.6 164.7)">15</text>
<text x="34" y="169.7" transform="rotate(-90 34 169.7)">25</text>
</g>
<text font-size="3.9" x="190.9" y="275.5">A4</text>
<g font-size="2">
<text x="20.6" y="234.6">SE NÃO ESPECIFICADO:</text>
<text x="20.6" y="237.1">DIMENSÕES EM MILÍMETROS</text>
<text x="20.6" y="239.6">ACABAM. SUPERFÍCIE:</text>
<text x="54.4" y="234.6">ACABAMENTO:</text>
<text x="101.3" y="234.5">REBARBAR E</text>
<text x="101.3" y="237">QUEBRAR</text>
<text x="101.3" y="239.5">ARESTAS</text>
<text x="132.6" y="236">NÃO MUDAR ESCALA DO DESENHO</text>
<text x="173.3" y="236.2">REVISÃO</text>
<text x="20.6" y="242.1">TOLERÂNCIAS:</text>
<text x="22.2" y="244.6">LINEAR:</text>
<text x="101.3" y="242">AGUDAS</text>
<text x="22.2" y="247.1">ANGULAR:</text>
<text x="34.3" y="252">NOME</text>
<text x="50" y="251.9">ASSINATURA</text>
<text x="67.2" y="251.9">DATA</text>
<text x="120.2" y="251.9">TÍTULO:</text>
<text x="20.2" y="256.1">DESEN.</text>
<text x="20.4" y="260.3">VERIF.</text>
<text x="20.4" y="264.4">APROV.</text>
<text x="20.5" y="268.8">MANUF.</text>
<text x="20.7" y="273.1">QUALID</text>
<text x="75.7" y="272.5">MATERIAL:</text>
<text x="120.1" y="272.5">DES. Nº</text>
<text x="75.6" y="285.5">PESO:</text>
<text x="120.1" y="285.6">ESCALA:1:1</text>
<text x="164.5" y="285.6">FOLHA 1 DE 1</text>
</g>
</svg>
